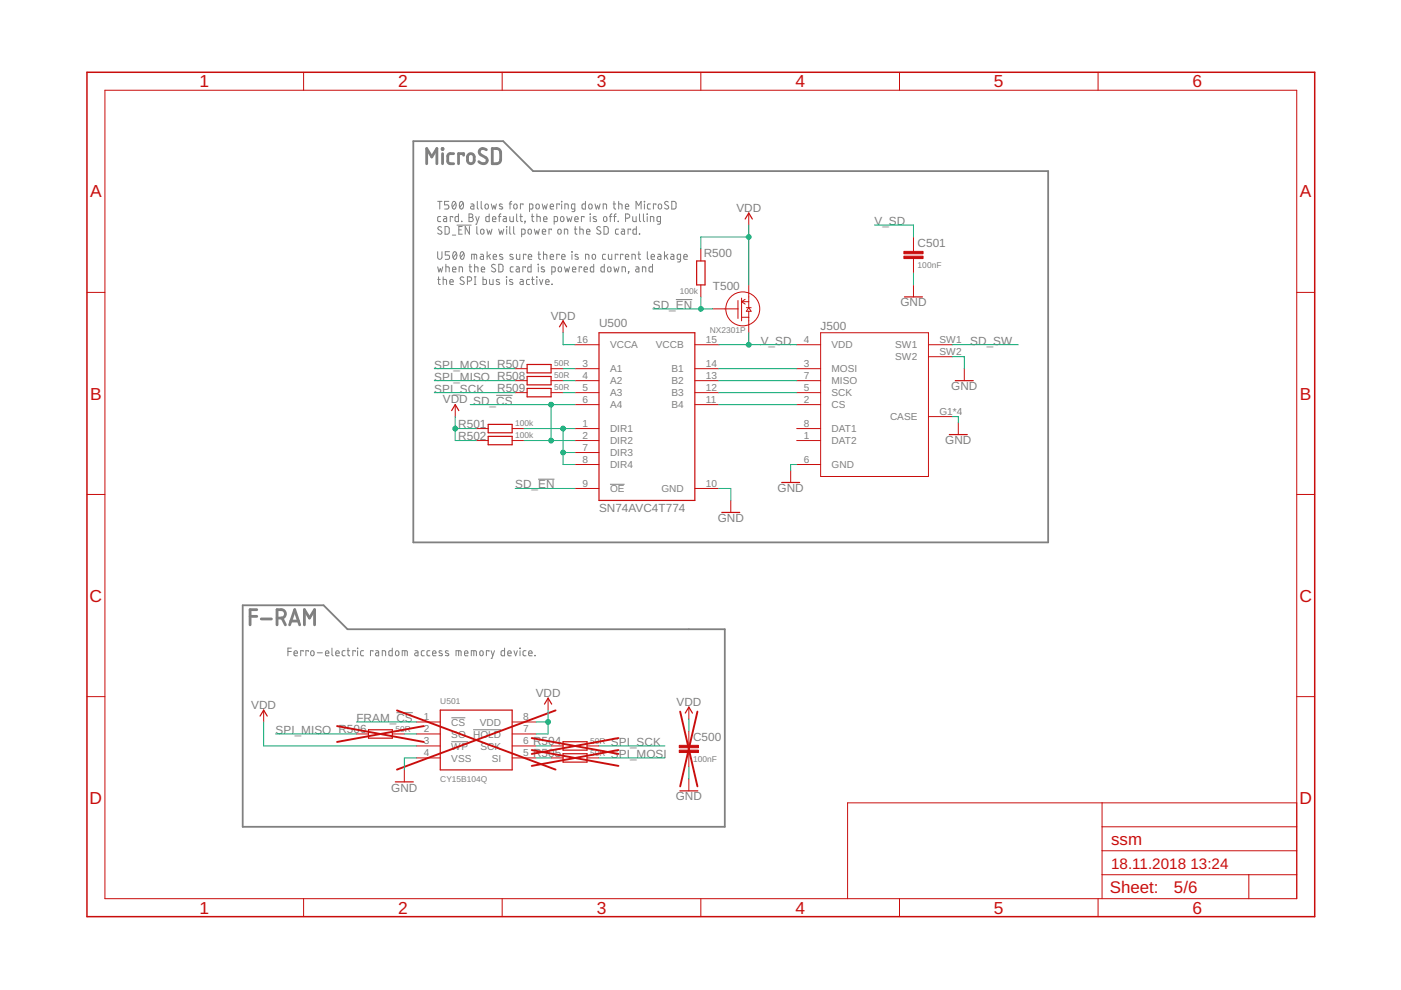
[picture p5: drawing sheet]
<svg xmlns="http://www.w3.org/2000/svg" width="297mm" height="210mm" viewBox="0 0 297 210" stroke-linecap="round" stroke-linejoin="round" font-family="sans-serif">
<path d="M87.6 29.9h19.1l6.3 6.4h109.2v78.7h-134.6zM51.5 128.3h17.1l5.1 5.1h80v41.9h-102.2z" fill="none" stroke="#808080" stroke-width=".38"/>
<g fill="none" stroke="#808080" stroke-width=".59">
<path d="M90.5 34.7v-3.2l1 1.8 1.1-1.8v3.2M93.7 31.5h.2v.2h-.2zM93.8 32.6v2.1M96.2 32.6h-.9l-.4 .5 .1 1.4 .3 .2h.9M98.3 32.9v-.3h-1.1v2.1M99.3 32.9a.71 .71 0 0 1 .7-.3 .71 .71 0 0 1 .5 .7v.7a.71 .71 0 0 1-.7 .7 .71 .71 0 0 1-.7-.7zM103.1 31.7a.82 .82 0 0 0-1.1-.1 .82 .82 0 0 0-.2 1.1l1.1 .7a.77 .77 0 0 1 .2 1.1 .77 .77 0 0 1-1.1 .1l-.5-.3M104.4 31.5a1.59 1.59 0 0 1 1.5 .2l.3 .7-.1 1.7-.2 .4a1.59 1.59 0 0 1-1.5 .2zM53 130.7h1.4M54.4 129.3h-1.4v3.2M55.4 131.2h2.2M58.7 131h.9a.89 .89 0 0 0 .9-.8 .89 .89 0 0 0-.9-.9h-.9v3.2"/>
<path d="M59.8 131l.7 1.5M61.4 132.5l1.1-3.2 1 3.2M61.7 131.7h1.6M64.5 132.5v-3.2l1.1 1.7 1.1-1.7v3.2"/>
</g>
<g fill="none" stroke="#808080" stroke-width=".21">
<path d="M92.8 53.4v1.1a.46 .46 0 0 0 .4 .5 .46 .46 0 0 0 .5-.5v-1.1M92.8 42.7h.9M92.8 56.6l.3 1.1 .2-.8 .3 .8 .3-1.1M92.8 59.2h.5M93 58.7v1.5l.3 .1M93.2 42.7v1.6M93.4 45.9h-.4l-.2 .3 .1 .7 .5 .1M93.6 48.2l-.4-.2-.4 .4 .1 .2 .6 .4a.38 .38 0 0 1 .1 .5 .38 .38 0 0 1-.5 .1l-.3-.2M94 59.2l.7 .2v.9M94 58.7v1.6M94.1 45.9l.5 .1 .1 1-.7-.1v-.4l.7-.1M94.4 48l.6 .1 .2 .2v1.1l-.2 .2-.6 .1z"/>
<path d="M94.5 56.6l.7 .1v1M94.5 56v1.7M95.2 42.7h-.9v.7h.5a.45 .45 0 0 1 .4 .5 .45 .45 0 0 1-.4 .4h-.5M95.3 53.4h-.9v.7h.6a.46 .46 0 0 1 .3 .4 .46 .46 0 0 1-.3 .5h-.6M95.4 59.8h.7a.38 .38 0 0 0-.3-.5 .38 .38 0 0 0-.4 .3l.1 .6 .6 .1M95.9 49.8h.7M95.9 57.1h.8a.38 .38 0 0 0-.3-.5 .38 .38 0 0 0-.5 .3l.1 .7 .7 .1M96 46.1v-.2h-.5v1.1M96 42.8l.3-.1a.97 .97 0 0 1 0 1.6 1 1 0 0 1-.3-1.5zM96.2 53.5l.2-.1a.95 .95 0 0 1 0 1.6 1.04 1.04 0 0 1-.2-1.5zM96.6 43.1l-.7 .9M96.8 53.7l-.7 .9"/>
<path d="M96.9 47.7h3M97.2 45.4v1.6h-.6l-.1-.3v-.6l.1-.2h.6M97.3 48.7h.5M97.3 57.7v-1.1l.7 .1 .1 1M97.6 42.8l.2-.1a.97 .97 0 0 1 0 1.6 1 1 0 0 1-.2-1.5zM97.7 53.5l.3-.1a.95 .95 0 0 1 0 1.6 1.04 1.04 0 0 1-.3-1.5zM97.9 46.9v.1zM98 48h-.7v1.7h.7M98.2 43.1l-.7 .9M98.3 58.8l-.2-.1a.38 .38 0 0 0-.5 .2 .38 .38 0 0 0 .1 .5l.5 .2a.4 .4 0 0 1 .1 .7 .4 .4 0 0 1-.6-.1l-.2-.1M98.3 53.7l-.7 .9M99.1 59.6h.5a.46 .46 0 0 0 .4-.4 .46 .46 0 0 0-.4-.5h-.5v1.6"/>
<path d="M99.4 45.4h.5a.37 .37 0 0 1 .4 .3 .37 .37 0 0 1-.4 .4 .44 .44 0 0 1 .5 .4 .44 .44 0 0 1-.5 .5h-.5zM99.4 46.1h.5M99.5 56.6h.5M99.5 48v1.7l-.9-1.7v1.7M99.6 56l.1 1.5 .3 .2M99.8 43.2l.5 .1 .2 .2v.8h-.6l-.1-.2v-.3l.7-.1M100 55v-1.1l1 .1 .1 1M100.5 53.9v1.1M100.6 58.7h.3M100.6 56.6l.7 .1v1M100.6 56v1.7M100.7 58.7v1.6"/>
<path d="M100.9 45.9l.3 1.1M101.1 48v1.4l.3 .3M101.2 42.7v1.3l.3 .3M101.6 45.9l-.6 1.6h-.1M101.9 53.9h.4l.2 .3v.8h-.5l-.2-.3 .1-.2 .6-.1M102 48.7h.5l.1 .6a.36 .36 0 0 1-.3 .4 .36 .36 0 0 1-.4-.4zM102 42.7v1.3l.3 .3M102 57.1h.8a.38 .38 0 0 0-.3-.5 .38 .38 0 0 0-.5 .3l.1 .7 .7 .1M102.4 58.7v1.6h.6l.1-.3v-.6l-.1-.1-.6-.1M102.9 43.3h.5l.1 .7a.36 .36 0 0 1-.3 .3 .36 .36 0 0 1-.4-.3zM103.2 48.6l.3 1.1 .3-.8 .2 .8 .3-1.1M103.3 53.4v1.6"/>
<path d="M103.6 54.2l.4 .8M103.7 45.4v1.6h-.5l-.2-.3v-.6l.2-.2h.5M103.8 59.2v1l.3 .1h.4v-1.1M104 53.9l-.7 .5M104.2 43.2l.2 1.1 .3-.7 .3 .7 .2-1.1M104.4 46.5h.7a.38 .38 0 0 0-.2-.6 .38 .38 0 0 0-.5 .4l.1 .6 .6 .1M104.6 54.4h.7a.38 .38 0 0 0-.3-.5 .38 .38 0 0 0-.4 .4v.6l.7 .1M105 56.2l-.2-.1a.38 .38 0 0 0-.5 .1 .38 .38 0 0 0 .1 .5l.5 .3a.4 .4 0 0 1 .1 .6 .4 .4 0 0 1-.6 0l-.2-.2M105.7 45.9h.5M105.7 48.6l.3 1.1 .3-.8 .2 .8 .3-1.1M105.7 56l.7 .1 .2 .2 .1 .9-.3 .4-.7 .1zM105.9 59.3h-.6l-.1 .2 .7 .4v.3l-.2 .1-.5-.1"/>
<path d="M106.2 45.4h-.2l-.1 .2v1.4M106.5 43.3l-.4-.1-.2 .3 .7 .5v.2l-.2 .1-.5-.1M106.5 54l-.5-.1-.1 .3 .7 .4v.3l-.2 .1-.5-.1M106.7 45.9l.6 .1 .1 1-.7-.1v-.4l.7-.1M107.4 58.7v.1zM107.4 48l.1 .1zM107.4 59.2v1.1M107.4 48.6v1.1M107.9 43.2h.6M108.1 48v1.4l.2 .3M108.1 45.9v.9l.3 .2h.4v-1.1M108.5 42.7l-.3 .1-.1 1.5"/>
<path d="M108.7 59.3h-.6l-.1 .2 .7 .4v.3l-.2 .1-.5-.1M108.7 54l-.5-.1-.1 .3 .7 .4v.3l-.2 .1-.5-.1M108.8 56.6h-.4l-.2 .3 .1 .7 .5 .1M108.9 48v1.4l.3 .3M109 43.3h.5l.1 .7a.36 .36 0 0 1-.3 .3 .36 .36 0 0 1-.4-.3zM109.5 56.6h.4l.2 .3v.8l-.5-.1-.2-.2 .1-.3 .6-.1M109.5 53.9v.9l.3 .2h.4v-1.1M109.5 45.4v1.3l.3 .3M110.2 45.9h.6M110.3 59.2l.5 .1 .1 .2v.8h-.5l-.2-.2 .1-.3 .6-.1M110.4 45.4v1.4l.4 .2M110.6 49.7l.6-.1 .1-.1v-.6l-.1-.3h-.6v1.6"/>
<path d="M110.9 43.4v-.2h-.6v1.1M111.3 46.9l.1 .1zM111.4 47l-.2 .3M111.4 56.7v-.1h-.6v1.1M111.5 54.1v-.2h-.5v1.1M112 54.4h.7a.38 .38 0 0 0-.2-.5 .38 .38 0 0 0-.5 .4l.1 .6 .6 .1M112.1 48.7h.5l.1 .6a.36 .36 0 0 1-.4 .4 .36 .36 0 0 1-.3-.4zM112.3 44.3l.6-.1 .1-.7-.1-.2-.6-.1v1.7M112.3 59.2l-.5 .1-.2 .2 .1 .7 .6 .1M112.6 56v1.7l-.6-.1-.1-.2 .1-.7 .6-.1M112.7 45.9h.5M112.7 59.2h.5"/>
<path d="M112.8 45.4l.1 1.4 .3 .2M112.9 58.7v1.5l.3 .1M113.3 48.6l.3 1.1 .2-.8 .3 .8 .3-1.1M113.7 43.3h.5l.1 .7a.36 .36 0 0 1-.3 .3 .36 .36 0 0 1-.4-.3zM113.8 58.7l.1 .1zM113.8 59.2v1.1M113.8 45.9l.7 .1 .1 1M113.8 45.4v1.6M114.1 53.9h.5M114.1 56l.1 .1zM114.1 56.6v1.1M114.2 53.4l.1 1.4 .3 .2"/>
<path d="M114.4 59.2l.3 1.1 .4-1.1M115 43.2l.2 1.1 .3-.7 .3 .7 .2-1.1M115 49.1h.7a.38 .38 0 0 0-.2-.5 .38 .38 0 0 0-.5 .3l.1 .7 .6 .1M115.2 53.9l.7 .1 .1 1M115.2 53.4v1.6M115.3 46.5h.7a.38 .38 0 0 0-.3-.6 .38 .38 0 0 0-.4 .4v.6l.7 .1M115.4 56.7l-.5-.1-.2 .2 .7 .5 .1 .2-.2 .2-.6-.1M115.7 59.8h.7a.38 .38 0 0 0-.2-.5 .38 .38 0 0 0-.5 .3l.1 .6 .6 .1M116.6 43.8h.8a.38 .38 0 0 0-.3-.5 .38 .38 0 0 0-.5 .3l.1 .6 .7 .1M116.6 54.4h.8a.38 .38 0 0 0-.3-.5 .38 .38 0 0 0-.5 .4l.1 .6 .7 .1M116.9 48.7v-.1h-.5v1.1M117 57.7l.6-.1 .1-.1v-.6l-.1-.3h-.6v1.6"/>
<path d="M117.5 47h.5l.2-.2-.1-.8-.6-.1v1.6M118.4 48.7h.5l.1 .6a.36 .36 0 0 1-.4 .4 .36 .36 0 0 1-.3-.4zM118.4 56.7h.6l.1 .6a.36 .36 0 0 1-.4 .4 .36 .36 0 0 1-.4-.4zM118.6 43.4v-.2h-.6v1.1M118.6 54.1v-.2h-.6v1.1M118.9 46h.6l.1 .6a.37 .37 0 0 1-.4 .4 .37 .37 0 0 1-.4-.4zM119 42.7l.1 .1zM119.1 54.4h.7a.38 .38 0 0 0-.3-.5 .38 .38 0 0 0-.4 .4l.1 .6 .6 .1M119.1 43.2v1.1M119.7 49.7v-1.1l.7 .1v1M119.7 56.6l.3 1.1 .2-.8 .3 .8 .3-1.1M119.8 44.3v-1.1l.7 .2v.9"/>
<path d="M120.2 45.9l.2 1.1 .3-.7 .3 .7 .3-1.1M121.2 53.4l.1 .1zM121.3 53.9v1.1M121.4 57.1h.7a.38 .38 0 0 0-.3-.5 .38 .38 0 0 0-.4 .3l.1 .7 .6 .1M121.8 48.6h.5M121.9 46.5h.7a.38 .38 0 0 0-.3-.6 .38 .38 0 0 0-.4 .4v.6l.7 .1M121.9 44.3h-.6l-.1-.1v-.7l.1-.2 .6-.1v1.4l-.1 .2-.5 .1M122 48v1.5l.3 .2M122.5 54l-.5-.1-.1 .3 .7 .4v.3l-.2 .1-.5-.1M122.9 48.6l.7 .1 .1 1M122.9 48v1.7M123.3 56.7v-.1h-.5v1.1"/>
<path d="M123.8 57.1h.7a.38 .38 0 0 0-.2-.5 .38 .38 0 0 0-.5 .3l.1 .7 .6 .1M123.8 46.1v-.2h-.5v1.1M124.1 42.7v1.6h-.5l-.2-.3v-.6l.2-.1 .5-.1M124.1 55v-1.1l.7 .1 .1 1M124.4 49.1h.7a.38 .38 0 0 0-.3-.5 .38 .38 0 0 0-.4 .3v.7l.7 .1M124.9 43.3h.5l.1 .7a.36 .36 0 0 1-.3 .3 .36 .36 0 0 1-.4-.3zM125.1 45.4l.1 .1zM125.1 45.9v1.1M125.6 54h.6l.1 .6a.37 .37 0 0 1-.4 .4 .37 .37 0 0 1-.4-.4zM125.9 56v1.7l-.6-.1-.1-.2v-.7l.1-.1h.6M126.2 43.2l.2 1.1 .3-.7 .3 .7 .2-1.1M126.4 46l-.4-.1-.2 .3 .6 .3 .1 .4-.2 .1-.5-.1"/>
<path d="M127.3 48.2l-.2-.1a.38 .38 0 0 0-.5 .1 .38 .38 0 0 0 .1 .5l.5 .3a.4 .4 0 0 1 .1 .6 .4 .4 0 0 1-.6 0l-.2-.2M127.9 44.3v-1.1l.7 .2v.9M128.1 46h.5l.1 .6a.36 .36 0 0 1-.4 .4 .36 .36 0 0 1-.3-.4zM128.1 48l.6 .1 .2 .2 .1 .9-.3 .4-.6 .1zM128.1 56v1.7l-.5-.1-.2-.2v-.7l.2-.1h.5M128.4 53.9h-.5l-.2 .3 .1 .7 .6 .1M128.9 56.7h.5l.1 .6a.36 .36 0 0 1-.3 .4 .36 .36 0 0 1-.4-.4zM129 53.9v.9l.3 .2h.4v-1.1M129.2 45.9h.6M129.8 45.4l-.4 .2v1.4M130 43.2h.5M130.1 45.9h.5"/>
<path d="M130.2 56.6l.2 1.1 .3-.8 .3 .8 .2-1.1M130.2 42.7v1.5l.3 .1M130.6 45.4l-.3 .2v1.4M131 54.1v-.2h-.5v1.1M131 46.9l.1 .1zM131.1 48.6h-.4l-.2 .3 .1 .7 .5 .1M131.2 43.2l.7 .2v.9M131.2 42.7v1.6M131.8 48.6h.4l.2 .3v.8l-.5-.1-.2-.2 .1-.3 .6-.1M131.9 57.7v-1.1l.7 .1v1M132.1 54.1v-.2h-.5v1.1M132.6 43.8h.7a.38 .38 0 0 0-.2-.5 .38 .38 0 0 0-.5 .3l.1 .6 .6 .1"/>
<path d="M132.6 54.4h.7a.38 .38 0 0 0-.3-.5 .38 .38 0 0 0-.4 .4l.1 .6 .6 .1M132.6 46.3h.5a.46 .46 0 0 0 .4-.5 .46 .46 0 0 0-.4-.4h-.5v1.6M133.2 57.6l.1 .1zM133.3 57.7l-.1 .3M133.7 48.7v-.1h-.5v1.1M134 55v-1.1l.7 .1v1M134.2 45.9v.9l.2 .2h.5v-1.1M134.8 56.6h.5l.2 .3v.8l-.6-.1-.2-.2 .1-.3 .7-.1M134.9 44.3v-1.6l.5 .9 .5-.9v1.6M134.9 48v1.7l-.5-.1-.2-.2 .1-.7 .6-.1M135.3 53.9h.5M135.4 53.4l.1 1.4 .3 .2"/>
<path d="M135.6 49.6v.1zM135.6 45.4v1.3l.2 .3M136.2 57.7v-1.1l.7 .1v1M136.4 45.4v1.3l.3 .3M136.6 42.7l.1 .1zM136.6 43.2v1.1M137.2 45.4l.1 .1zM137.2 45.9v1.1M137.2 53.4v1.3l.3 .3M137.9 43.2l-.5 .1-.1 .2 .1 .7 .5 .1M137.9 47v-1.1l.7 .1v1M138 54.4h.8a.38 .38 0 0 0-.3-.5 .38 .38 0 0 0-.5 .4l.1 .6 .7 .1"/>
<path d="M138.3 56v1.7l-.5-.1-.2-.2v-.7l.2-.1h.5M139.1 43.4v-.2h-.6v1.1M139.5 53.9h.5l.1 .3v.8h-.5l-.2-.3 .1-.2 .6-.1M139.7 43.3h.5l.1 .7a.37 .37 0 0 1-.4 .3 .37 .37 0 0 1-.3-.3zM140 47h-.5l-.2-.2v-.6l.2-.3h.5v1.4l-.1 .2h-.5M140.9 53.4v1.6M141.2 54.2l.4 .8M141.6 53.9l-.7 .5M141.7 42.8a.41 .41 0 0 0-.6-.1 .41 .41 0 0 0-.1 .6l.6 .3a.44 .44 0 0 1-.1 .7 .44 .44 0 0 1-.6-.2M142.2 53.9h.5l.2 .3v.8h-.6l-.1-.5 .7-.1M142.4 42.7h.7l.2 .3v1l-.2 .3h-.7zM144.3 55l-.7-.1v-.7l.1-.3h.6v1.4l-.2 .2h-.4"/>
<path d="M145 54.4h.7a.38 .38 0 0 0-.3-.5 .38 .38 0 0 0-.4 .4l.1 .6 .6 .1M100.6 60.3h.3M117 60.2l.1 .1zM143.3 63.5h3.5M105.2 83.8h3.5M114.1 101.6h3.5M129.3 102.7h3.1M61 138.1h.8M61.8 137.4h-.8v1.6M62.3 138.5h.8a.38 .38 0 0 0-.3-.5 .38 .38 0 0 0-.5 .3l.1 .7h.7M64.3 138.1v-.1h-.5v1M65.4 138.1v-.1h-.5v1"/>
<path d="M66 138.1h.5l.1 .6a.36 .36 0 0 1-.4 .3 .36 .36 0 0 1-.3-.3zM67.3 138.4h1M69 138.5h.7a.38 .38 0 0 0-.2-.5 .38 .38 0 0 0-.5 .3l.1 .7h.6M70.4 137.4v1.4l.3 .2M71.2 138.5h.7a.38 .38 0 0 0-.2-.5 .38 .38 0 0 0-.5 .3l.1 .7h.6M73.2 138h-.5l-.2 .2 .1 .8h.6M73.6 138h.5M73.8 137.4v1.5l.3 .1M75.3 138.1v-.1h-.5v1M75.8 137.4l.1 .1zM75.8 138v1M77.1 138h-.5l-.1 .2v.8h.6"/>
<path d="M79.1 138.1v-.1h-.6v1M79.7 138h.4l.2 .2v.8h-.5l-.2-.2 .1-.3 .6-.1M81 139v-1l.7 .1 .1 .9M83.2 137.4v1.6h-.6l-.2-.2 .1-.8h.7M83.9 138.1h.6l.1 .6a.37 .37 0 0 1-.4 .3 .37 .37 0 0 1-.4-.3zM85.3 139v-1h1l.1 1M85.8 138v1M88 138h.5l.1 .2v.8h-.5l-.2-.2 .1-.3 .6-.1M90 138h-.5l-.2 .2 .1 .8h.6M91.1 138h-.4l-.2 .2 .1 .8h.5M91.7 138.5h.7a.38 .38 0 0 0-.2-.5 .38 .38 0 0 0-.5 .3l.1 .7h.6M93.7 138h-.5l-.1 .2 .7 .5v.2l-.2 .1h-.5"/>
<path d="M95.1 138h-.6l-.1 .2 .7 .5v.2l-.2 .1h-.5M96.7 139v-1h1l.1 1M97.2 138v1M98.5 138.5h.7a.38 .38 0 0 0-.2-.5 .38 .38 0 0 0-.5 .3l.1 .7h.6M99.9 139v-1h1l.1 1M100.5 138v1M101.8 138.1h.5l.1 .6a.36 .36 0 0 1-.3 .3 .36 .36 0 0 1-.4-.3zM103.7 138.1v-.1h-.6v1M104.1 138l.4 1M104.8 138l-.5 1.6h-.2M107 137.4v1.6h-.6l-.2-.2 .1-.7 .1-.1h.6M107.7 138.5h.7a.38 .38 0 0 0-.3-.5 .38 .38 0 0 0-.4 .3v.7h.7"/>
<path d="M109 138l.3 1 .4-1M110.2 137.4l.1 .1zM110.3 138v1M111.5 138h-.4l-.2 .2 .1 .8h.5M112.1 138.5h.7a.38 .38 0 0 0-.3-.5 .38 .38 0 0 0-.4 .3l.1 .7h.6M113.4 139h.1zM84.1 151.1h3.4M95.7 152.2h3M95.7 157.3h3.6M100.3 154.7h6"/>
</g>
<g fill="none" stroke="#c90d0c" stroke-width=".21">
<path d="M22.2 19.1h252.7v171.4h-252.7zM64.4 15.3v3.8M106.5 15.3v3.8M148.6 15.3v3.8M190.7 15.3v3.8M232.8 15.3v3.8M148.6 52.8v2.5M158.7 45.2v2.5M193.7 50.2v3.1M193.7 54.8v3.1M18.4 62h3.8M109.2 78.2h2.6"/>
<path d="M116.8 78.2h2.6M119.4 68v2.5M121.9 73.1h5.1M121.9 78.2h5.1M147.3 73.1h5.1M147.3 78.2h5.1M148.6 60.4v2.5M151.1 65.5h5.4M156.5 63.7v3.8M157.2 63.2v4.8M157.2 67.3h1.5M157.2 64h1.5"/>
<path d="M157.2 64l.8 .5M158 63.5l-.8 .5M158.2 65.2h1.1M158.7 60.4v4.8M158.7 66v4.5M158.7 65.2l.6 .8h-1.1zM168.9 73.1h5.1M168.9 78.2h5.1M174 70.5h22.8v30.5h-22.8zM193.7 60.4v2.5M196.8 73.1h5.1M196.8 75.6h5.1"/>
<path d="M204.4 78.2v2.5M274.9 62h3.8M96.5 85.8v2.5M101 90.9h2.5M101 93.4h2.5M108.6 90.9h2.5M108.6 93.4h2.5M109.2 80.7h2.6M109.2 83.2h2.6M116.8 80.7h2.6M116.8 83.2h2.6M121.9 90.9h5.1"/>
<path d="M121.9 80.7h5.1M121.9 98.5h5.1M121.9 83.2h5.1M121.9 85.8h5.1M121.9 93.4h5.1M121.9 95.9h5.1M147.3 80.7h5.1M147.3 83.2h5.1M147.3 85.8h5.1M167.6 99.8v2.5M168.9 90.9h5.1M168.9 80.7h5.1"/>
<path d="M168.9 98.5h5.1M168.9 83.2h5.1M168.9 85.8h5.1M168.9 93.4h5.1M196.8 88.3h5.1M203.2 89.6v2.5M18.4 104.8h3.8M121.9 103.6h5.1M147.3 103.6h5.1M154.9 106.1v2.5M274.9 104.8h3.8M18.4 147.7h3.8"/>
<path d="M55.9 150.6v2.5M75.6 155.6h2.5M83.2 155.6h2.5M88.3 153.1h5M88.3 155.6h5M88.3 158.2h5M108.6 153.1h5.1M108.6 155.6h5.1M108.6 158.2h5.1M116.2 148v2.6M116.8 158.2h2.6M124.5 158.2h2.5"/>
<path d="M146 149.9v2.6M146 155v3M146 159.6v3M274.9 147.7h3.8M85.7 163.2v2.6M88.3 160.7h5M108.6 160.7h5.1M116.8 160.7h2.6M124.5 160.7h2.5M146 165.1v2.6M233.7 170.2v20.3M233.7 175.3h41.2"/>
<path d="M274.9 170.2h-95.2v20.3M64.4 190.5v3.9M106.5 190.5v3.9M148.6 190.5v3.9M190.7 190.5v3.9M232.8 190.5v3.9M233.7 185.5h41.2M233.7 180.4h41.2M264.8 185.5v5"/>
<circle cx="157.5" cy="65.5" r="3.6"/>
</g>
<path d="M18.4 15.3h260.3v179.1h-260.3z" fill="none" stroke="#c90d0c" stroke-width=".32"/>
<g fill="none" stroke="#c90d0c" stroke-width=".25">
<path d="M147.7 55.3h1.8v5.1h-1.8zM158 46.4l.7-1.2 .8 1.2M111.8 77.3h5v1.8h-5zM111.8 79.8h5v1.8h-5zM118.6 69.3l.8-1.3 .7 1.3M127 70.5h20.3v35.6h-20.3zM191.8 62.9h3.8M95.8 87.1l.7-1.3 .8 1.3M103.5 90h5.1v1.8h-5.1zM103.5 92.5h5.1v1.8h-5.1zM111.8 82.4h5v1.7h-5zM201.3 92.1h3.8"/>
<path d="M202.5 80.7h3.9M153 108.6h3.8M165.7 102.3h3.8M55.1 151.8l.8-1.2 .8 1.2M78.1 154.7h5.1v1.8h-5.1zM93.3 150.6h15.3v12.6h-15.3zM115.4 149.3l.8-1.3 .8 1.3M119.4 157.3h5.1v1.7h-5.1zM119.4 159.8h5.1v1.8h-5.1zM145.3 151.2l.7-1.3 .8 1.3M83.8 165.8h3.8M144.1 167.7h3.9"/>
</g>
<path d="M71.5 153.9l18.4 3.4M84.2 150.6l33.6 12.6M89.9 153.9l-18.4 3.4M112.7 156.5l18.4 3.4M112.7 159l18.4 3.4M117.8 150.6l-33.6 12.6M131.1 156.5l-18.4 3.4M131.1 159l-18.4 3.4M144.2 150.9l3.7 15.8M147.9 150.9l-3.7 15.8" fill="none" stroke="#c90d0c" stroke-width=".4"/>
<g fill="#c90d0c" stroke="#c90d0c" stroke-width=".21">
<path d="M144 159h4.1v.6h-4.1z"/>
<path d="M144 158h4.1v.5h-4.1z"/>
<path d="M191.6 54.3h4.1v.5h-4.1z"/>
<path d="M191.6 53.3h4.1v.5h-4.1z"/>
</g>
<g fill="none" stroke="#0dab76" stroke-width=".21">
<path d="M158.7 47.7v12.7M158.7 50.2h-10.1v2.6M185.4 47.7h8.3v2.5M193.7 57.9v2.5M92.1 78.2h17.1M119.4 70.5v2.6h2.5M119.4 78.2h2.5M138.4 65.5h12.7M148.6 62.9v2.6M152.4 73.1h16.5M152.4 78.2h16.5M158.7 70.5v2.6"/>
<path d="M201.9 73.1h14M201.9 75.6h2.5v2.6M92.1 80.7h17.1M92.1 83.2h17.1M96.5 88.3v5.1h4.5M96.5 90.9h4.5M99.7 85.8h22.2M111.1 93.4h10.8M111.1 90.9h10.8M116.8 85.8v7.6M119.4 90.9v7.6h2.5M119.4 80.7h2.5"/>
<path d="M119.4 83.2h2.5M119.4 95.9h2.5M152.4 80.7h16.5M152.4 83.2h16.5M152.4 85.8h16.5M168.9 98.5h-1.3v1.3M201.9 88.3h1.3v1.3M109.2 103.6h12.7M152.4 103.6h2.5v2.5M55.9 153.1v5.1h32.4M58.4 155.6h17.2M75.6 153.1h12.7"/>
<path d="M85.7 155.6h2.6M113.7 158.2h3.1M113.7 153.1h2.5M116.2 150.6v5h-2.5M127 158.2h14M146 152.5v2.5M88.3 160.7h-2.6v2.5M113.7 160.7h3.1M127 160.7h14M146 162.6v2.5"/>
</g>
<g fill="#0dab76" stroke="#0dab76" stroke-width=".21">
<circle cx="158.7" cy="73.1" r=".51"/>
<circle cx="116.8" cy="93.4" r=".51"/>
<circle cx="116.8" cy="85.8" r=".51"/>
<circle cx="158.7" cy="50.2" r=".51"/>
<circle cx="96.5" cy="90.9" r=".51"/>
<circle cx="116.2" cy="153.1" r=".51"/>
<circle cx="148.6" cy="65.5" r=".51"/>
<circle cx="119.4" cy="90.9" r=".51"/>
<circle cx="119.4" cy="95.9" r=".51"/>
</g>
<g font-size="3.7" fill="#c90d0c">
<text x="42.3" y="18.5">1</text>
<text x="84.4" y="18.5">2</text>
<text x="126.5" y="18.5">3</text>
<text x="168.6" y="18.5">4</text>
<text x="210.7" y="18.5">5</text>
<text x="252.9" y="18.5">6</text>
<text x="19.1" y="41.9">A</text>
<text x="275.6" y="41.9">A</text>
<text x="19.1" y="84.7">B</text>
<text x="275.6" y="84.7">B</text>
<text x="19" y="127.6">C</text>
<text x="275.5" y="127.6">C</text>
<text x="19" y="170.4">D</text>
<text x="275.5" y="170.4">D</text>
<text x="42.3" y="193.7">1</text>
<text x="84.4" y="193.7">2</text>
<text x="126.5" y="193.7">3</text>
<text x="168.6" y="193.7">4</text>
<text x="210.7" y="193.7">5</text>
<text x="252.9" y="193.7">6</text>
</g>
<g font-size="3.6" fill="#c90d0c">
<text x="235.6" y="179.1">ssm</text>
<text x="235.3" y="189.4">Sheet:</text>
<text x="248.9" y="189.3">5/6</text>
</g>
<g font-size="3.2" fill="#c90d0c">
<text x="235.6" y="184.2">18.11.2018</text>
<text x="252.4" y="184.2">13:24</text>
</g>
<g font-size="2.5" fill="#808080">
<text x="156.1" y="44.9">VDD</text>
<text x="185.4" y="47.7">V_SD</text>
<text x="194.6" y="52.4">C501</text>
<text x="149.2" y="54.5">R500</text>
<text x="138.4" y="65.5">SD_EN</text>
<text x="151.1" y="61.5">T500</text>
<text x="190.9" y="65">GND</text>
<text x="116.8" y="67.8">VDD</text>
<text x="127" y="69.3">U500</text>
<text x="174" y="69.9">J500</text>
<text x="161.3" y="73.1">V_SD</text>
<text x="205.7" y="73.1">SD_SW</text>
<text x="92.1" y="78.2">SPI_MOSI R507</text>
<text x="92.1" y="80.7">SPI_MISO R508</text>
<text x="92.1" y="83.3">SPI_SCK</text>
<text x="105.4" y="83">R509</text>
<text x="201.7" y="82.7">GND</text>
<text x="93.9" y="85.5">VDD SD_CS</text>
<text x="97.2" y="93.2">R502</text>
<text x="97.2" y="90.6">R501</text>
<text x="200.4" y="94.2">GND</text>
<text x="109.2" y="103.6">SD_EN</text>
<text x="164.9" y="104.3">GND</text>
<text x="127" y="108.6">SN74AVC4T774</text>
<text x="152.2" y="110.7">GND</text>
<text x="113.6" y="147.8">VDD</text>
<text x="143.4" y="149.7">VDD</text>
<text x="53.3" y="150.3">VDD</text>
<text x="58.4" y="155.6">SPI_MISO R506</text>
<text x="75.6" y="153.1">FRAM_CS</text>
<text x="113" y="157.9">R504</text>
<text x="113" y="160.5">R505</text>
<text x="129.5" y="160.7">SPI_MOSI</text>
<text x="129.5" y="158.2">SPI_SCK</text>
<text x="146.9" y="157.2">C500</text>
<text x="83" y="167.8">GND</text>
<text x="143.3" y="169.7">GND</text>
</g>
<g font-size="2.1" fill="#808080">
<text x="122.3" y="72.7">16</text>
<text x="123.5" y="77.8">3</text>
<text x="129.3" y="73.9">VCCA</text>
<text x="139.1" y="73.9">VCCB</text>
<text x="149.7" y="77.8">14</text>
<text x="149.7" y="72.7">15</text>
<text x="170.5" y="72.7">4</text>
<text x="170.5" y="77.8">3</text>
<text x="176.3" y="73.9">VDD</text>
<text x="189.8" y="76.4">SW2</text>
<text x="189.8" y="73.9">SW1</text>
<text x="199.2" y="75.3">SW2</text>
<text x="199.2" y="72.7">SW1</text>
<text x="123.5" y="80.4">4</text>
<text x="123.5" y="82.9">5</text>
<text x="129.3" y="78.9">A1</text>
<text x="129.3" y="81.5">A2</text>
<text x="142.4" y="78.9">B1</text>
<text x="142.4" y="81.5">B2</text>
<text x="149.7" y="80.4">13</text>
<text x="149.7" y="82.9">12</text>
<text x="170.5" y="80.4">7</text>
<text x="170.5" y="82.9">5</text>
<text x="176.3" y="81.5">MISO</text>
<text x="176.3" y="78.9">MOSI</text>
<text x="123.5" y="85.4">6</text>
<text x="129.3" y="84">A3</text>
<text x="129.3" y="86.6">A4</text>
<text x="142.4" y="84">B3</text>
<text x="142.4" y="86.6">B4</text>
<text x="149.7" y="85.4">11</text>
<text x="170.5" y="85.4">2</text>
<text x="176.3" y="84">SCK</text>
<text x="176.3" y="86.6">CS</text>
<text x="188.7" y="89.1">CASE</text>
<text x="199.2" y="88">G1*4</text>
<text x="123.5" y="90.5">1</text>
<text x="123.5" y="93.1">2</text>
<text x="123.5" y="95.6">7</text>
<text x="129.3" y="91.6">DIR1</text>
<text x="129.3" y="94.2">DIR2</text>
<text x="170.5" y="90.5">8</text>
<text x="170.5" y="93.1">1</text>
<text x="176.3" y="91.6">DAT1</text>
<text x="176.3" y="94.2">DAT2</text>
<text x="123.5" y="98.1">8</text>
<text x="129.3" y="96.7">DIR3</text>
<text x="129.3" y="99.3">DIR4</text>
<text x="170.5" y="98.1">6</text>
<text x="176.3" y="99.3">GND</text>
<text x="123.5" y="103.2">9</text>
<text x="129.3" y="104.3">OE</text>
<text x="140.2" y="104.3">GND</text>
<text x="149.7" y="103.2">10</text>
<text x="89.8" y="152.7">1</text>
<text x="89.8" y="155.3">2</text>
<text x="95.7" y="153.8">CS</text>
<text x="101.7" y="153.9">VDD</text>
<text x="110.9" y="152.7">8</text>
<text x="110.9" y="155.3">7</text>
<text x="89.8" y="157.8">3</text>
<text x="89.8" y="160.4">4</text>
<text x="95.7" y="156.4">SO</text>
<text x="95.7" y="158.9">WP</text>
<text x="95.7" y="161.5">VSS</text>
<text x="100.3" y="156.4">HOLD</text>
<text x="101.9" y="158.9">SCK</text>
<text x="104.2" y="161.5">SI</text>
<text x="110.9" y="157.8">6</text>
<text x="110.9" y="160.4">5</text>
</g>
<g font-size="1.8" fill="#808080">
<text x="194.6" y="56.8">100nF</text>
<text x="144.1" y="62.4">100k</text>
<text x="150.5" y="70.6">NX2301P</text>
<text x="117.5" y="77.7">50R</text>
<text x="117.5" y="80.2">50R</text>
<text x="117.5" y="82.7">50R</text>
<text x="109.2" y="92.9">100k</text>
<text x="109.2" y="90.4">100k</text>
<text x="93.4" y="149.3">U501</text>
<text x="83.8" y="155.1">50R</text>
<text x="125.1" y="157.7">50R</text>
<text x="125.1" y="160.2">50R</text>
<text x="146.9" y="161.6">100nF</text>
<text x="93.4" y="165.8">CY15B104Q</text>
</g>
</svg>
